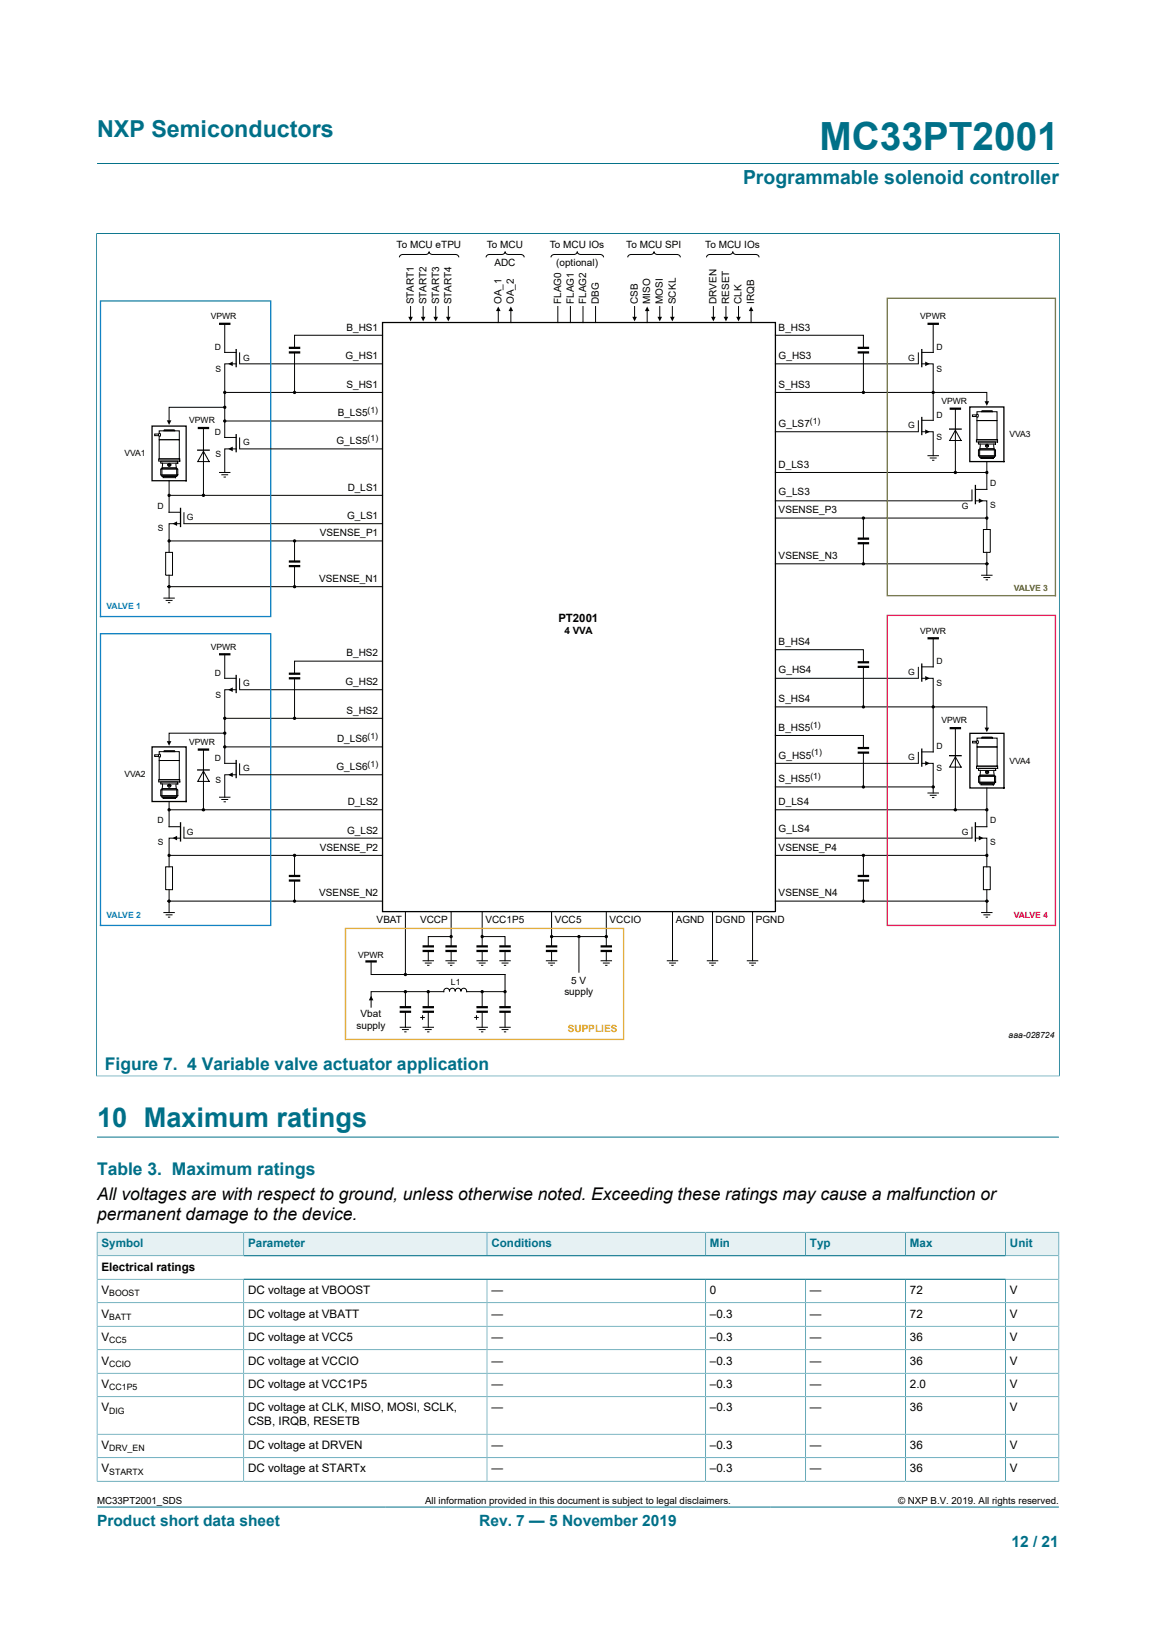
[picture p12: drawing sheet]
<svg xmlns="http://www.w3.org/2000/svg" width="210mm" height="297mm" viewBox="0 0 210 297" stroke-linecap="round" stroke-linejoin="round" font-family="sans-serif">
<path d="M17.6 29.7h174.8M17.5 42.4h175M17.6 42.3v153.2M192.4 42.3v153.2M17.5 195.5h175M17.6 206.6h174.8M17.6 273.8h174.8" fill="none" stroke="#007088" stroke-width=".18"/>
<g fill="none" stroke="#000" stroke-width=".18">
<path d="M40.8 58.8v5.2h2.1M72.6 46.7l.3-.4 .3-.1h4.1h.3l.4-.5 .3 .5h.3h4.1l.3 .1 .4 .4M74.6 55.7v2.1M76.9 55.7v2.1M79.2 55.7v2.1M81.4 55.7v2.1M88.3 46.7l.3-.4 .3-.1h2.6l.3-.5 .3 .5h2.5l.3 .1 .3 .4M90.5 56.3v2.3M92.8 56.3v2.3M100.1 46.7l.3-.4 .3-.1h3.5h.4l.3-.5 .3 .5h.3h3.5l.3 .1 .3 .4M101.3 55.7v2.9M103.6 55.7v2.9"/>
<path d="M105.9 55.7v2.9M108.2 55.7v2.9M114 46.7l.3-.4 .4-.1h3.5h.3l.3-.5 .3 .5h.3h3.6l.3 .1 .3 .4M115.3 55.7v2.1M117.6 56.3v2.3M119.9 55.7v2.1M122.1 55.7v2.1M128.3 46.7l.1-.2 .6-.3h3.5h.3l.3-.5 .3 .5h.3h3.6l.3 .1 .3 .4M129.6 55.7v2.1M131.9 55.7v2.1M134.2 55.7v2.1M136.4 56.3v2.3"/>
<path d="M169.5 58.8v5.2h-2M28.1 78.8h.7v.3h-.7zM28.8 78.8l.2-.1 .2 .3-.2 .3-.2-.2M28.9 78.8v-.5h3.7v1.6h-3.7v-.7M28.9 79.9h3.7v3.5h-3.7zM29.9 78.1h1.7l.1 .2h-1.9zM37 77.7v12.3M40.8 71.3h28.7M40.8 71.4v8.1h2.1M40.8 76.5h28.7M40.9 74h-10.2v2.6M42.9 66.1h-2.1v5.2"/>
<path d="M43.5 64v2.1h26M43.5 79.5v2h26M53.5 64v7.3M69.5 60.9h-16v2.3M140.9 60.9h15.9v2.3M156.8 64v7.3M166.8 64v2.1h-25.9M166.8 76.3v2.1h-25.9M167.5 66.1h2v5.2h-28.6M167.5 78.4h2v4.4M169.5 71.3h9.8v1.8M169.5 71.4v4.9h-2"/>
<path d="M173.6 78.2l1 1.8h-2.1zM173.6 74.2v11.6M176.7 75.4h.6v.3h-.6zM177.3 75.4l.3-.2 .1 .3-.1 .3-.3-.1M177.4 79.9h3.8v.4h-3.8zM177.5 75.3v-.5h3.6v1.6h-3.6v-.7M177.5 76.4h3.6v3.5h-3.6zM178.4 74.6h1.8l.1 .2h-2zM28.8 83.4h3.9v.4h-3.9zM29.2 83.8h3.1v.3h-3.1zM29.2 85.2l.3-.2h2.5l.3 .2v1.1l-.1 .1h-2.9zM29.2 86.3h3.1"/>
<path d="M29.2 85.2h3.1M29.4 85.1h2.7v1.5h-2.7zM29.5 84.1v.9M29.6 86.6h2.3v.2h-2.3zM30.5 84.4h.5M30.5 84.5h.5M30.7 87.3v5.8h2.1M30.7 90h38.8M30.7 98.3h38.8M30.9 84.2l-.4 .1M31 84.3l-.4 .1M32 84.1v.9"/>
<path d="M32.8 95.1h-2.1v5.2M33.4 93.1v2h36.1M37 82l1 1.8h-2.1zM39.8 85.8h2.1M40.2 86.2h1.3M40.6 86.7h.4M42.9 81.5h-2.1v4.3M53.5 98.3v3.7M140.9 85.8h38.4M140.9 94.1h38.4M156.8 94.1v3.7M156.8 98.7v3.7"/>
<path d="M168.5 82.8h2.1M168.9 83.2h1.2M169.3 83.6h.4M176.6 88.9v2.1h-35.7M177.2 91h2.1v5.2M177.7 80.3h3.1v.4h-3.1zM177.7 81.7l.3-.2h2.6l.2 .2v1.1v.1h-3zM177.7 82.8h3.1M177.7 81.7h3.1M178 81.6h2.6v1.5h-2.6zM178 80.7v.8M178.2 83.1h2.2v.2h-2.2z"/>
<path d="M178.6 96.2h1.3v4.1h-1.3zM179 80.9h.6M179 81.1h.6M179.3 83.8v5.1h-2.1M179.4 80.7l-.3 .1M179.5 80.8l-.3 .1M180.6 80.7v.8M29.7 108.6h2.1M30.1 100.3h1.2v4.2h-1.2zM30.1 109.1h1.2M30.5 109.5h.4M30.7 104.5v4.1"/>
<path d="M30.7 106.6h38.8M40.8 118.9v4.3h2.1M53.5 102.8v3.8M140.9 118h15.9v2.3M140.9 102.4h38.4M169.5 115.9v5.2h-2M178.2 104.5h2.1M178.6 104.9h1.3M179.1 105.3h.4M179.3 100.3v4.2M28.1 137.1h.7v.3h-.7zM28.8 137.1l.2-.1 .2 .3-.2 .2-.2-.1"/>
<path d="M28.9 137.1v-.6h3.7v1.6h-3.7v-.6M28.9 138.1h3.7v3.5h-3.7zM29.9 136.4h1.7l.1 .1h-1.9zM37 136.2v10.9M40.8 130.5h28.7M40.8 130.6v8.1h2.1M40.8 135.7h28.7M40.9 133.2h-10.2v1.6M42.9 125.3h-2.1v5.2M43.5 123.2v2.1h26M43.5 138.7v2h26M53.5 123.2v7.3"/>
<path d="M69.5 120.1h-16v2.3M140.9 133.6h15.9v2.3M156.8 121.1v7.3M156.8 136.7v6.2M166.8 121.1v2.1h-25.9M166.8 136.6v2.1h-25.9M167.5 123.2h2v5.2h-28.6M167.5 138.7h2v5.4M169.5 128.4h9.8v4M169.5 128.5v8.1h-2M173.6 137.5l1 1.8h-2.1zM173.6 132.3v14.8"/>
<path d="M176.7 134.7h.7v.2h-.7zM177.4 134.7l.2-.2 .1 .3-.1 .3-.2-.2M177.4 139.2h3.8v.4h-3.8zM177.5 134.6v-.5h3.6v1.6h-3.6v-.7M177.5 135.7h3.6v3.5h-3.6zM177.8 139.6h3.1v.3h-3.1zM178.1 139.9v.9M178.4 133.9h1.8l.1 .2h-2zM180.6 139.9v.9M28.8 141.6h3.9v.4h-3.9zM29.2 142h3.1v.4h-3.1zM29.2 143.5l.3-.3h2.5l.3 .3v1l-.1 .1h-2.9z"/>
<path d="M29.2 144.5h3.1M29.2 143.5h3.1M29.4 143.3h2.7v1.5h-2.7zM29.5 142.4v.8M29.6 144.8h2.3v.2h-2.3zM30.1 157.5h1.2v4.1h-1.2zM30.5 142.7h.5M30.5 142.8h.5M30.7 145.6v4.6h2.1M30.7 147.1h38.8M30.7 155.4h38.8M30.9 142.5l-.4 .1"/>
<path d="M31 142.5l-.4 .2M32 142.4v.8M32.8 152.3h-2.1v5.2M33.4 150.2v2.1h36.1M37 140.1l1 1.8h-2.1zM39.8 144.8h2.1M40.2 145.2h1.3M40.6 145.6h.4M42.9 140.7h-2.1v4.1M53.5 155.4v3.7M53.5 160v3.7M140.9 147.1h38.4"/>
<path d="M140.9 142.9h28.6M140.9 155.4h38.4M156.8 155.4v3.7M156.8 160v3.7M168.5 144.1h2.1M168.9 144.5h1.2M169.3 144.9h.4M176.6 150.2v2.1h-35.7M177.2 152.3h2.1v5.2M177.8 141l.3-.2h2.5l.3 .2v1.1l-.1 .1h-2.9zM177.8 142.1h3.1M177.8 141h3.1"/>
<path d="M178 140.9h2.7v1.5h-2.7zM178.2 142.4h2.3v.2h-2.3zM178.6 157.5h1.3v4.1h-1.3zM179 140.2h.6M179.1 140.4h.5M179.3 143.1v7.1h-2.1M179.4 140l-.3 .1M179.6 140.1l-.4 .1M29.7 165.8h2.1M30.1 166.2h1.2M30.5 166.6h.4M30.7 163.7h38.8"/>
<path d="M30.7 161.6v4.2M67.4 174.6v2.4h24.3v6M73.6 165.6v11.4M76.8 174.5h2M77.2 174.9h1.2M77.6 175.4h.4M77.8 172.7v1.8M80.9 174.5h2.1M81.3 174.9h1.3M81.7 179.9v.2M81.7 175.4h.5M82 170.1h-4.2v1.8"/>
<path d="M82 165.6v6.3M82 172.7v1.8M82.7 179.9v.2M83.7 179.9v.2M86.6 174.5h2M87 174.9h1.2M87.4 175.4h.4M87.6 170.1h4.1v1.8M87.6 165.6v6.3M87.6 172.7v1.8M90.7 174.5h2.1M91.1 174.9h1.3"/>
<path d="M91.5 175.4h.5M91.7 172.7v1.8M99.2 174.5h2M99.6 174.9h1.2M100 175.4h.4M100.2 165.6v6.3M100.2 172.7v1.8M100.2 170.1h9.9M105.2 170.1v6.5M109.1 174.5h2.1M109.5 174.9h1.3M109.9 175.4h.4"/>
<path d="M110.1 165.6v6.3M110.1 172.7v1.8M121.1 174.5h2.1M121.5 174.9h1.3M122 175.4h.4M122.2 165.6v8.9M128.4 174.5h2.1M128.8 174.9h1.3M129.2 175.4h.4M129.4 165.6v8.9M135.7 174.5h2M136.1 174.9h1.2"/>
<path d="M136.5 175.4h.4M136.7 165.6v8.9M140.9 163.7h38.4M178.2 165.8h2.1M178.6 166.2h1.3M179.1 166.6h.4M179.3 161.6v4.2M72.6 186.6h2.1M73 187h1.3M73.4 187.4h.5M73.6 180.1v2.9M73.6 183.8v2.8"/>
<path d="M76.3 184.8h.9M76.8 186.6h2M76.8 184.4v.8M77.2 187h1.2M77.6 187.4h.4M77.8 180.1v2.9M77.8 183.8v2.8M86.1 184.8h.9M86.6 184.4v.8M86.6 186.6h2M87 187h1.2M87.4 187.4h.4"/>
<path d="M87.6 180.1v2.9M87.6 183.8v2.8M90.7 186.6h2.1M91.1 187h1.3M91.5 187.4h.5M91.7 180.1h-6.9a.52 .52 0 0 0-.5-.6 .52 .52 0 0 0-.6 .5 .52 .52 0 0 0-.5-.5 .52 .52 0 0 0-.5 .5 .52 .52 0 0 0-.5-.5 .52 .52 0 0 0-.5 .5 .52 .52 0 0 0-.6-.5 .52 .52 0 0 0-.5 .6h-13.2v2.9M91.7 183.8v2.8"/>
<circle cx="40.8" cy="74" r=".21"/>
<circle cx="40.8" cy="76.5" r=".21"/>
<circle cx="40.8" cy="71.3" r=".21"/>
<circle cx="53.5" cy="71.3" r=".21"/>
<circle cx="156.8" cy="71.3" r=".21"/>
<circle cx="169.5" cy="71.3" r=".21"/>
<circle cx="30.7" cy="98.3" r=".21"/>
<circle cx="30.7" cy="90" r=".21"/>
<circle cx="30.7" cy="84.5" r=".28"/>
<circle cx="37" cy="90" r=".21"/>
<circle cx="53.5" cy="98.3" r=".21"/>
<circle cx="156.8" cy="94.1" r=".21"/>
<circle cx="173.6" cy="85.8" r=".21"/>
<circle cx="179.3" cy="85.8" r=".21"/>
<circle cx="179.3" cy="94.1" r=".21"/>
<circle cx="179.3" cy="81" r=".28"/>
<circle cx="30.7" cy="106.6" r=".21"/>
<circle cx="53.5" cy="106.6" r=".21"/>
<circle cx="156.8" cy="102.4" r=".21"/>
<circle cx="179.3" cy="102.4" r=".21"/>
<circle cx="40.8" cy="133.2" r=".21"/>
<circle cx="40.8" cy="130.5" r=".21"/>
<circle cx="40.8" cy="135.7" r=".21"/>
<circle cx="53.5" cy="130.5" r=".21"/>
<circle cx="156.8" cy="128.4" r=".21"/>
<circle cx="169.5" cy="128.4" r=".21"/>
<circle cx="30.7" cy="147.1" r=".21"/>
<circle cx="30.7" cy="155.4" r=".21"/>
<circle cx="30.7" cy="142.7" r=".28"/>
<circle cx="37" cy="147.1" r=".21"/>
<circle cx="53.5" cy="155.4" r=".21"/>
<circle cx="156.8" cy="155.4" r=".21"/>
<circle cx="156.8" cy="142.9" r=".21"/>
<circle cx="169.5" cy="142.9" r=".21"/>
<circle cx="173.6" cy="147.1" r=".21"/>
<circle cx="179.3" cy="155.4" r=".21"/>
<circle cx="179.3" cy="147.1" r=".21"/>
<circle cx="179.3" cy="140.3" r=".28"/>
<circle cx="30.7" cy="163.7" r=".21"/>
<circle cx="53.5" cy="163.7" r=".21"/>
<circle cx="73.6" cy="177" r=".21"/>
<circle cx="82" cy="170.1" r=".21"/>
<circle cx="87.6" cy="170.1" r=".21"/>
<circle cx="100.2" cy="170.1" r=".21"/>
<circle cx="105.2" cy="170.1" r=".21"/>
<circle cx="110.1" cy="170.1" r=".21"/>
<circle cx="156.8" cy="163.7" r=".21"/>
<circle cx="179.3" cy="163.7" r=".21"/>
<circle cx="73.6" cy="180.1" r=".21"/>
<circle cx="77.8" cy="180.1" r=".21"/>
<circle cx="87.6" cy="180.1" r=".21"/>
<circle cx="91.7" cy="180.1" r=".21"/>
</g>
<g fill="none" stroke="#000" stroke-width=".41">
<path d="M39.8 58.8h2.1M168.5 58.8h2.1M35.9 77.7h2.1M52.5 63.2h2M52.5 64h2M155.8 63.2h2.1M155.8 64h2.1M172.5 74.2h2.1M155.8 97.8h2.1M155.8 98.7h2.1M39.8 118.9h2.1M52.5 102h2"/>
<path d="M52.5 102.8h2M168.5 115.9h2.1M35.9 136.2h2.1M52.5 122.4h2M52.5 123.2h2M155.8 120.3h2.1M155.8 121.1h2.1M155.8 135.9h2.1M155.8 136.7h2.1M172.5 132.3h2.1M52.5 159.1h2M52.5 160h2"/>
<path d="M155.8 159.1h2.1M155.8 160h2.1M66.4 174.6h2.1M76.8 171.9h2M76.8 172.7h2M80.9 171.9h2.1M80.9 172.7h2.1M86.6 171.9h2M86.6 172.7h2M90.7 171.9h2.1M90.7 172.7h2.1M99.2 171.9h2"/>
<path d="M99.2 172.7h2M109.1 171.9h2.1M109.1 172.7h2.1M72.6 183h2.1M72.6 183.8h2.1M76.8 183h2M76.8 183.8h2M86.6 183h2M86.6 183.8h2M90.7 183h2.1M90.7 183.8h2.1"/>
</g>
<g fill="#000">
<path d="M74.2 57.5h.8l-.4 .9zM76.5 57.5h.8l-.4 .9zM78.7 57.5h.9l-.4 .9zM81 57.5h.9l-.5 .9zM90.5 55.7l.4 .8h-.8zM92.8 55.7l.4 .8h-.8zM114.9 57.5h.8l-.4 .9zM117.6 55.7l.4 .8h-.8zM119.4 57.5h.9l-.4 .9zM121.7 57.5h.9l-.5 .9zM129.2 57.5h.8l-.4 .9zM131.5 57.5h.8l-.4 .9z"/>
<path d="M133.7 57.5h.9l-.4 .9zM136.4 55.7l.5 .8h-.9zM30.3 76.4h.8l-.4 .8zM41.5 66.1l.8-.4v.8zM168.1 65.7l.8 .4-.8 .4zM168.1 78l.8 .4-.8 .4zM178.9 72.9h.8l-.4 .8zM31.3 95.1l.9-.4v.8zM41.5 81.5l.8-.4v.9zM177.8 90.6l.8 .4-.8 .4zM30.3 134.6h.8l-.4 .9zM41.5 125.3l.8-.4v.8z"/>
<path d="M168.1 122.8l.8 .4-.8 .4zM168.1 138.2l.8 .5-.8 .4zM178.9 132.2h.8l-.4 .8zM31.3 152.2l.9-.4v.9zM41.5 140.7l.8-.4v.9zM177.8 151.8l.8 .4-.8 .5zM67.4 180.9l.4 .8h-.8z"/>
<circle cx="40.8" cy="74" r=".21"/>
<circle cx="40.8" cy="76.5" r=".21"/>
<circle cx="40.8" cy="71.3" r=".21"/>
<circle cx="53.5" cy="71.3" r=".21"/>
<circle cx="156.8" cy="71.3" r=".21"/>
<circle cx="169.5" cy="71.3" r=".21"/>
<circle cx="30.7" cy="98.3" r=".21"/>
<circle cx="30.7" cy="90" r=".21"/>
<circle cx="37" cy="90" r=".21"/>
<circle cx="53.5" cy="98.3" r=".21"/>
<circle cx="156.8" cy="94.1" r=".21"/>
<circle cx="173.6" cy="85.8" r=".21"/>
<circle cx="179.3" cy="85.8" r=".21"/>
<circle cx="179.3" cy="94.1" r=".21"/>
<circle cx="30.7" cy="106.6" r=".21"/>
<circle cx="53.5" cy="106.6" r=".21"/>
<circle cx="156.8" cy="102.4" r=".21"/>
<circle cx="179.3" cy="102.4" r=".21"/>
<circle cx="40.8" cy="133.2" r=".21"/>
<circle cx="40.8" cy="130.5" r=".21"/>
<circle cx="40.8" cy="135.7" r=".21"/>
<circle cx="53.5" cy="130.5" r=".21"/>
<circle cx="156.8" cy="128.4" r=".21"/>
<circle cx="169.5" cy="128.4" r=".21"/>
<circle cx="30.7" cy="147.1" r=".21"/>
<circle cx="30.7" cy="155.4" r=".21"/>
<circle cx="37" cy="147.1" r=".21"/>
<circle cx="53.5" cy="155.4" r=".21"/>
<circle cx="156.8" cy="155.4" r=".21"/>
<circle cx="156.8" cy="142.9" r=".21"/>
<circle cx="169.5" cy="142.9" r=".21"/>
<circle cx="173.6" cy="147.1" r=".21"/>
<circle cx="179.3" cy="155.4" r=".21"/>
<circle cx="179.3" cy="147.1" r=".21"/>
<circle cx="30.7" cy="163.7" r=".21"/>
<circle cx="53.5" cy="163.7" r=".21"/>
<circle cx="73.6" cy="177" r=".21"/>
<circle cx="82" cy="170.1" r=".21"/>
<circle cx="87.6" cy="170.1" r=".21"/>
<circle cx="100.2" cy="170.1" r=".21"/>
<circle cx="105.2" cy="170.1" r=".21"/>
<circle cx="110.1" cy="170.1" r=".21"/>
<circle cx="156.8" cy="163.7" r=".21"/>
<circle cx="179.3" cy="163.7" r=".21"/>
<circle cx="73.6" cy="180.1" r=".21"/>
<circle cx="77.8" cy="180.1" r=".21"/>
<circle cx="87.6" cy="180.1" r=".21"/>
<circle cx="91.7" cy="180.1" r=".21"/>
</g>
<g fill="none" stroke="#000" stroke-width=".23">
<path d="M69.5 58.6h71.4v107h-71.4zM27.6 77.4h6.2v9.9h-6.2zM42.9 63.4v3.3M42.9 78.8v3.4M167.5 63.4v3.3M167.5 75.7v3.3M172.5 77.9h2.1M176.2 73.9h6.2v9.9h-6.2zM32.8 92.2v3.6M35.9 81.8h2.1M177.2 88.1v3.5M27.6 135.7h6.2v9.9h-6.2z"/>
<path d="M35.9 139.9h2.1M42.9 122.6v3.3M42.9 138v3.4M167.5 120.5v3.3M167.5 136v3.3M172.5 137.3h2.1M176.2 133.2h6.2v9.9h-6.2zM32.8 149.4v3.5M177.2 149.4v3.5"/>
</g>
<path d="M161.2 54.2h30.5v54h-30.5z" fill="none" stroke="#777d06" stroke-width=".23"/>
<path d="M62.8 168.7h50.5v20.1h-50.5z" fill="none" stroke="#f8ab0c" stroke-width=".23"/>
<path d="M161.2 111.8h30.5v56.3h-30.5z" fill="none" stroke="#ec0f52" stroke-width=".23"/>
<path d="M18.3 54.7h30.9v57.3h-30.9zM18.3 115.1h30.9v53h-30.9z" fill="none" stroke="#0d80c6" stroke-width=".23"/>
<path d="M17.7 223.9h26.5v4.1h-26.5z" fill="#e6f1f3"/>
<path d="M17.6 223.7v4.4h26.7v-4.3h-26.7" fill="none" stroke="#007088" stroke-width=".18"/>
<path d="M44.4 223.9h44v4.1h-44z" fill="#e6f1f3"/>
<path d="M44.3 223.8h44.2v4.3h-44.2z" fill="none" stroke="#007088" stroke-width=".18"/>
<path d="M88.6 223.9h39.5v4.1h-39.5z" fill="#e6f1f3"/>
<path d="M88.5 223.8h39.7v4.3h-39.7z" fill="none" stroke="#007088" stroke-width=".18"/>
<path d="M128.3 223.9h18v4.1h-18z" fill="#e6f1f3"/>
<path d="M128.2 223.8h18.1v4.3h-18.1z" fill="none" stroke="#007088" stroke-width=".18"/>
<path d="M146.4 223.9h18v4.1h-18z" fill="#e6f1f3"/>
<path d="M146.3 223.8h18.2v4.3h-18.2z" fill="none" stroke="#007088" stroke-width=".18"/>
<path d="M164.6 223.9h18v4.1h-18z" fill="#e6f1f3"/>
<path d="M164.5 223.8h18.2v4.3h-18.2z" fill="none" stroke="#007088" stroke-width=".18"/>
<path d="M182.8 223.9h9.5v4.1h-9.5z" fill="#e6f1f3"/>
<g fill="none" stroke="#007088" stroke-width=".18">
<path d="M17.6 232.4h174.8M17.6 236.6h174.8M44.3 232.4v36.7M88.5 232.4v36.7M128.2 232.4v36.7M146.3 232.4v36.7M164.5 232.4v36.7M182.7 232.4v36.7M192.4 223.7v45.5M192.4 228.1h-174.8v41.1M192.4 223.8h-9.7v4.3M17.6 240.9h174.8"/>
<path d="M17.6 245.2h174.8M17.6 249.4h174.8M17.6 253.7h174.8M17.6 269.1h174.8M17.6 260.5h174.8M17.6 264.8h174.8"/>
</g>
<text font-size="7.1" fill="#007088" x="148.8" y="27.2">MC33PT2001</text>
<text font-size="4.9" fill="#007088" x="17.6" y="204.8">10 Maximum ratings</text>
<text font-size="4.2" fill="#007088" x="17.6" y="24.8">NXP Semiconductors</text>
<text font-size="3.5" fill="#007088" x="135" y="33.5">Programmable solenoid controller</text>
<g font-size="3.2" fill="#007088">
<text x="19" y="194.3">Figure 7. 4 Variable valve actuator application</text>
<text x="17.6" y="213.4">Table 3. Maximum ratings</text>
</g>
<g font-size="3.2">
<text x="17.6" y="217.9">All voltages are with respect to ground, unless otherwise noted. Exceeding these ratings may cause a malfunction or</text>
<text x="17.6" y="221.7">permanent damage to the device.</text>
</g>
<g font-size="2.8" fill="#007088">
<text x="17.6" y="277.3">Product short data sheet</text>
<text x="87.1" y="277.3">Rev. 7 — 5 November 2019</text>
<text x="183.7" y="281">12 / 21</text>
</g>
<g font-size="2.1">
<text x="101.4" y="113">PT2001</text>
<text x="18.4" y="230.8">Electrical ratings</text>
<text x="18.4" y="235.1">V</text>
<text x="18.4" y="239.3">V</text>
<text x="45.1" y="235.1">DC voltage at VBOOST</text>
<text x="45.1" y="239.3">DC voltage at VBATT</text>
<text x="89.3" y="235.1">—</text>
<text x="89.3" y="239.3">—</text>
<text x="129" y="235.1">0</text>
<text x="129" y="239.3">–0.3</text>
<text x="147.1" y="235.1">—</text>
<text x="147.1" y="239.3">—</text>
<text x="165.3" y="235.1">72</text>
<text x="165.3" y="239.3">72</text>
<text x="183.5" y="235.1">V</text>
<text x="183.5" y="239.3">V</text>
<text x="18.4" y="243.6">V</text>
<text x="45.1" y="243.6">DC voltage at VCC5</text>
<text x="89.3" y="243.6">—</text>
<text x="129" y="243.6">–0.3</text>
<text x="147.1" y="243.6">—</text>
<text x="165.3" y="243.6">36</text>
<text x="183.5" y="243.6">V</text>
<text x="18.4" y="247.9">V</text>
<text x="45.1" y="247.9">DC voltage at VCCIO</text>
<text x="89.3" y="247.9">—</text>
<text x="129" y="247.9">–0.3</text>
<text x="147.1" y="247.9">—</text>
<text x="165.3" y="247.9">36</text>
<text x="183.5" y="247.9">V</text>
<text x="18.4" y="252.1">V</text>
<text x="18.4" y="256.4">V</text>
<text x="45.1" y="252.1">DC voltage at VCC1P5</text>
<text x="45.1" y="256.4">DC voltage at CLK, MISO, MOSI, SCLK,</text>
<text x="89.3" y="252.1">—</text>
<text x="89.3" y="256.4">—</text>
<text x="129" y="252.1">–0.3</text>
<text x="129" y="256.4">–0.3</text>
<text x="147.1" y="252.1">—</text>
<text x="147.1" y="256.4">—</text>
<text x="165.3" y="252.1">2.0</text>
<text x="165.3" y="256.4">36</text>
<text x="183.5" y="252.1">V</text>
<text x="183.5" y="256.4">V</text>
<text x="18.4" y="263.2">V</text>
<text x="45.1" y="258.9">CSB, IRQB, RESETB</text>
<text x="45.1" y="263.2">DC voltage at DRVEN</text>
<text x="89.3" y="263.2">—</text>
<text x="129" y="263.2">–0.3</text>
<text x="147.1" y="263.2">—</text>
<text x="165.3" y="263.2">36</text>
<text x="183.5" y="263.2">V</text>
<text x="18.4" y="267.5">V</text>
<text x="45.1" y="267.5">DC voltage at STARTx</text>
<text x="89.3" y="267.5">—</text>
<text x="129" y="267.5">–0.3</text>
<text x="147.1" y="267.5">—</text>
<text x="165.3" y="267.5">36</text>
<text x="183.5" y="267.5">V</text>
</g>
<g font-size="2.1" fill="#007088">
<text x="18.4" y="226.5">Symbol</text>
<text x="45.1" y="226.5">Parameter</text>
<text x="89.3" y="226.5">Conditions</text>
<text x="129" y="226.5">Min</text>
<text x="147.1" y="226.5">Typ</text>
<text x="165.3" y="226.5">Max</text>
<text x="183.5" y="226.5">Unit</text>
</g>
<g font-size="1.8">
<text x="72" y="45.1">To MCU eTPU</text>
<text x="88.5" y="45.1">To MCU</text>
<text x="99.9" y="45.1">To MCU IOs</text>
<text x="113.8" y="45.1">To MCU SPI</text>
<text x="128.1" y="45.1">To MCU IOs</text>
<text x="89.8" y="48.4">ADC</text>
<text x="101" y="48.4">(optional)</text>
<text x="75.2" y="55.2" transform="rotate(-90 75.2 55.2)">START1</text>
<text x="77.5" y="55.2" transform="rotate(-90 77.5 55.2)">START2</text>
<text x="79.8" y="55.2" transform="rotate(-90 79.8 55.2)">START3</text>
<text x="82" y="55.2" transform="rotate(-90 82 55.2)">START4</text>
<text x="91.1" y="55.2" transform="rotate(-90 91.1 55.2)">OA_1</text>
<text x="93.4" y="55.2" transform="rotate(-90 93.4 55.2)">OA_2</text>
<text x="102" y="55.2" transform="rotate(-90 102 55.2)">FLAG0</text>
<text x="104.2" y="55.2" transform="rotate(-90 104.2 55.2)">FLAG1</text>
<text x="106.5" y="55.2" transform="rotate(-90 106.5 55.2)">FLAG2</text>
<text x="108.8" y="55.2" transform="rotate(-90 108.8 55.2)">DBG</text>
<text x="115.9" y="55.2" transform="rotate(-90 115.9 55.2)">CSB</text>
<text x="118.1" y="55.2" transform="rotate(-90 118.1 55.2)">MISO</text>
<text x="120.4" y="55.2" transform="rotate(-90 120.4 55.2)">MOSI</text>
<text x="122.8" y="55.2" transform="rotate(-90 122.8 55.2)">SCKL</text>
<text x="130.2" y="55.2" transform="rotate(-90 130.2 55.2)">DRVEN</text>
<text x="132.4" y="55.2" transform="rotate(-90 132.4 55.2)">RESET</text>
<text x="134.7" y="55.2" transform="rotate(-90 134.7 55.2)">CLK</text>
<text x="137" y="55.2" transform="rotate(-90 137 55.2)">IRQB</text>
<text x="62.8" y="65.2">G_HS1</text>
<text x="62.9" y="60.1">B_HS1</text>
<text x="141.4" y="60.1">B_HS3</text>
<text x="141.4" y="65.2">G_HS3</text>
<text x="62.9" y="70.4">S_HS1</text>
<text x="141.4" y="70.4">S_HS3</text>
<text x="61.4" y="75.6">B_LS5</text>
<text x="141.4" y="77.6">G_LS7</text>
<text x="61.1" y="80.7">G_LS5</text>
<text x="63.2" y="89.1">D_LS1</text>
<text x="141.4" y="85">D_LS3</text>
<text x="141.4" y="90">G_LS3</text>
<text x="63" y="94.3">G_LS1</text>
<text x="141.4" y="93.2">VSENSE_P3</text>
<text x="58.1" y="97.4">VSENSE_P1</text>
<text x="141.4" y="101.5">VSENSE_N3</text>
<text x="58" y="105.7">VSENSE_N1</text>
<text x="62.9" y="119.2">B_HS2</text>
<text x="102.5" y="115.2">4 VVA</text>
<text x="141.4" y="117.1">B_HS4</text>
<text x="62.8" y="124.4">G_HS2</text>
<text x="141.4" y="122.3">G_HS4</text>
<text x="62.9" y="129.6">S_HS2</text>
<text x="141.4" y="127.5">S_HS4</text>
<text x="61.2" y="134.8">D_LS6</text>
<text x="141.4" y="132.7">B_HS5</text>
<text x="141.4" y="137.8">G_HS5</text>
<text x="61.1" y="139.9">G_LS6</text>
<text x="141.4" y="142.1">S_HS5</text>
<text x="63.2" y="146.2">D_LS2</text>
<text x="141.4" y="146.2">D_LS4</text>
<text x="58.1" y="154.5">VSENSE_P2</text>
<text x="63" y="151.4">G_LS2</text>
<text x="141.4" y="151.2">G_LS4</text>
<text x="141.4" y="154.5">VSENSE_P4</text>
<text x="58" y="162.8">VSENSE_N2</text>
<text x="68.4" y="167.7">VBAT</text>
<text x="76.3" y="167.7">VCCP</text>
<text x="88.2" y="167.7">VCC1P5</text>
<text x="100.8" y="167.7">VCC5</text>
<text x="110.7" y="167.7">VCCIO</text>
<text x="122.8" y="167.7">AGND</text>
<text x="130" y="167.7">DGND</text>
<text x="137.3" y="167.7">PGND</text>
<text x="141.4" y="162.8">VSENSE_N4</text>
<text x="103.8" y="178.7">5 V</text>
<text x="65.5" y="184.8">Vbat</text>
<text x="102.5" y="180.8">supply</text>
<text x="64.7" y="187">supply</text>
<text x="17.6" y="273.1">MC33PT2001_SDS</text>
<text x="77.2" y="273.1">All information provided in this document is subject to legal disclaimers.</text>
<text x="163.2" y="273.1">© NXP B.V. 2019. All rights reserved.</text>
</g>
<text font-size="1.8" fill="#f8ab0c" x="103.1" y="187.5">SUPPLIES</text>
<g font-size="1.6">
<text x="38.3" y="58">VPWR</text>
<text x="167.2" y="58">VPWR</text>
<text x="39" y="63.6">D</text>
<text x="44.2" y="65.5">G</text>
<text x="165" y="65.5">G</text>
<text x="170.1" y="63.6">D</text>
<text x="39.2" y="67.5">S</text>
<text x="170.1" y="67.5">S</text>
<text x="34.4" y="76.9">VPWR</text>
<text x="66.8" y="75.1">(1)</text>
<text x="147.1" y="77">(1)</text>
<text x="165" y="77.8">G</text>
<text x="170.1" y="75.9">D</text>
<text x="171" y="73.4">VPWR</text>
<text x="22.6" y="82.9">VVA1</text>
<text x="39" y="79">D</text>
<text x="39.2" y="83">S</text>
<text x="44.2" y="80.9">G</text>
<text x="66.8" y="80.2">(1)</text>
<text x="170.1" y="79.9">S</text>
<text x="183.4" y="79.3">VVA3</text>
<text x="179.9" y="88.3">D</text>
<text x="28.6" y="92.4">D</text>
<text x="34" y="94.5">G</text>
<text x="174.7" y="92.4">G</text>
<text x="179.9" y="92.3">S</text>
<text x="28.7" y="96.4">S</text>
<text x="38.3" y="118">VPWR</text>
<text x="167.2" y="115.1">VPWR</text>
<text x="39" y="122.7">D</text>
<text x="44.2" y="124.7">G</text>
<text x="165" y="122.6">G</text>
<text x="170.1" y="120.7">D</text>
<text x="170.1" y="124.6">S</text>
<text x="39.2" y="126.7">S</text>
<text x="171" y="131.4">VPWR</text>
<text x="34.4" y="135.3">VPWR</text>
<text x="66.8" y="134.3">(1)</text>
<text x="147.2" y="132.2">(1)</text>
<text x="147.4" y="137.2">(1)</text>
<text x="170.1" y="136.1">D</text>
<text x="22.6" y="141.1">VVA2</text>
<text x="39" y="138.2">D</text>
<text x="39.2" y="142.1">S</text>
<text x="44.2" y="140.1">G</text>
<text x="66.8" y="139.3">(1)</text>
<text x="147.2" y="141.6">(1)</text>
<text x="165" y="138.1">G</text>
<text x="170.1" y="140.1">S</text>
<text x="183.4" y="138.7">VVA4</text>
<text x="28.6" y="149.6">D</text>
<text x="179.9" y="149.6">D</text>
<text x="28.7" y="153.5">S</text>
<text x="34" y="151.7">G</text>
<text x="174.7" y="151.7">G</text>
<text x="179.9" y="153.5">S</text>
<text x="65" y="174">VPWR</text>
<text x="81.9" y="178.9">L1</text>
<text x="183.2" y="188.6">aaa-028724</text>
<text x="19.8" y="235.5">BOOST</text>
<text x="19.8" y="239.7">BATT</text>
<text x="19.8" y="244">CC5</text>
<text x="19.8" y="248.3">CCIO</text>
<text x="19.8" y="252.5">CC1P5</text>
<text x="19.8" y="256.8">DIG</text>
<text x="19.8" y="263.6">DRV_EN</text>
<text x="19.8" y="267.9">STARTX</text>
</g>
<text font-size="1.6" fill="#777d06" x="184.1" y="107.4">VALVE 3</text>
<g font-size="1.6" fill="#0d80c6">
<text x="19.4" y="110.7">VALVE 1</text>
<text x="19.4" y="166.8">VALVE 2</text>
</g>
<text font-size="1.6" fill="#ec0f52" x="184.1" y="166.8">VALVE 4</text>
</svg>
